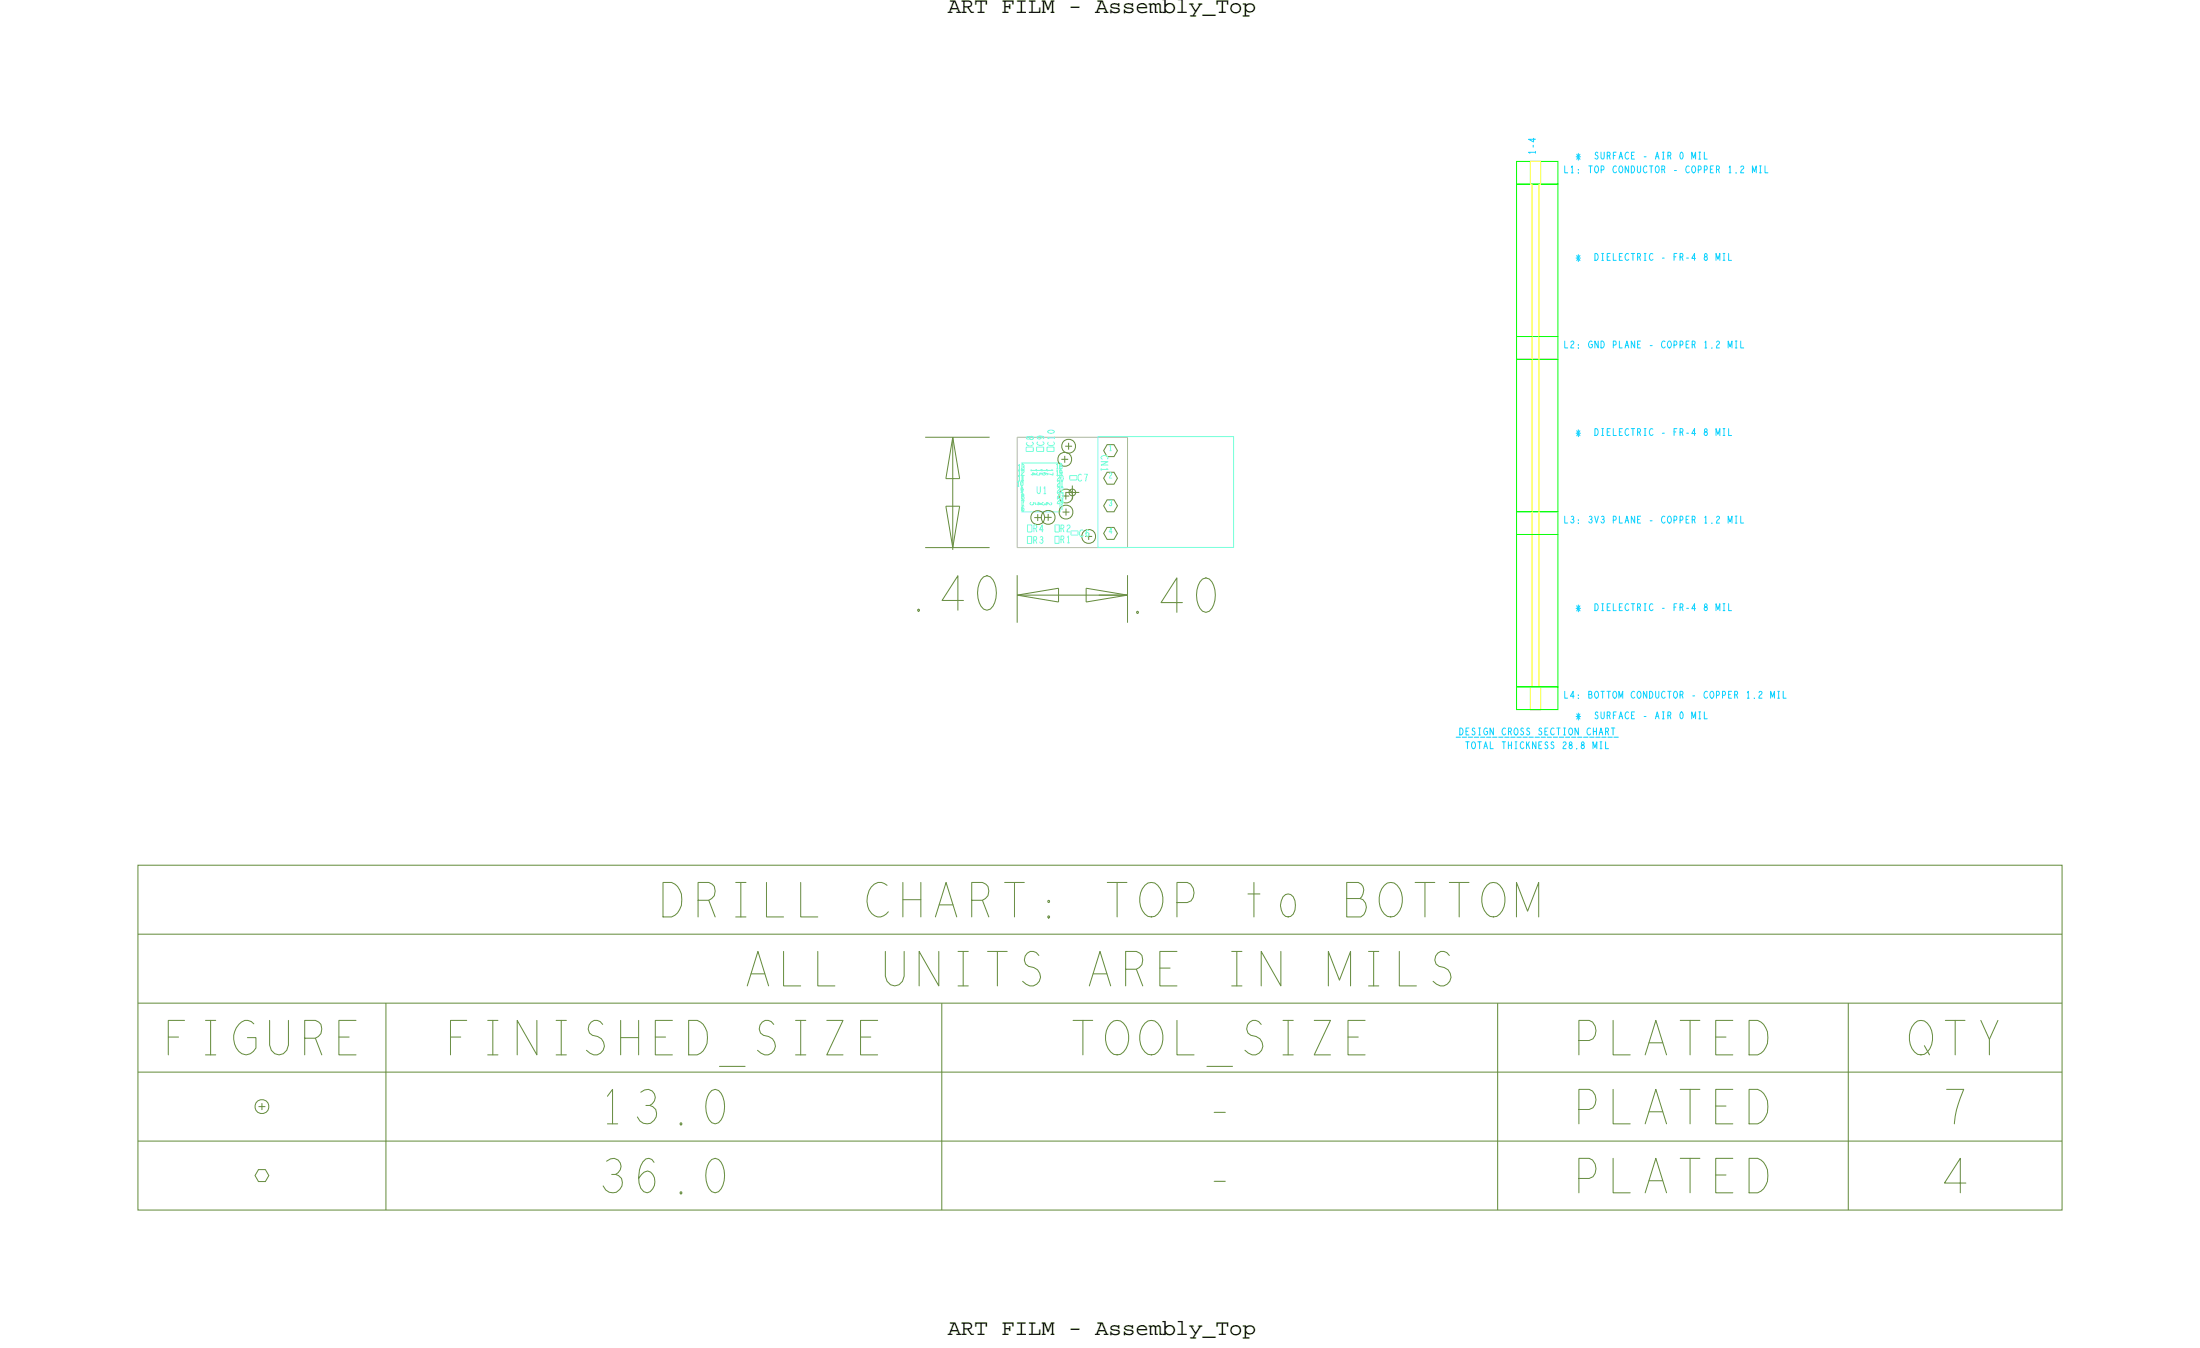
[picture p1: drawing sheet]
<svg xmlns="http://www.w3.org/2000/svg" width="203mm" height="124mm" viewBox="0 0 203 124" stroke-linecap="round" stroke-linejoin="round" font-family="sans-serif">
<!-- layer: Board Outline -->
<g fill="none" stroke="#638b3a" stroke-width=".09">
<path d="M85.2 40.3h5.9zM85.2 50.4h5.9zM87.1 44.1h1.3zM87.1 46.6h1.3zM87.1 46.6l.6 3.8zM87.7 40.3l-.6 3.8zM87.7 40.3l.7 3.8zM87.7 40.3v10.1zM87.7 50.4v.2zM88.4 46.6l-.7 3.8zM93.7 54.8l3.8 .6zM93.7 54.8l3.8-.6z"/>
<path d="M93.7 54.8h10.1zM93.7 53v4.3zM97.5 54.2v1.2zM100 54.2v1.2zM100 54.2l3.8 .6zM100 55.4l3.8-.6zM101.2 54.8h2.6zM103.8 53v4.3z"/>
</g>
<path d="M93.7 50.4h10.1zM93.7 40.3h10.1zM93.7 40.3v10.1zM103.8 40.3v10.1z" fill="none" stroke="#acacac" stroke-width=".09"/>
<!-- layer: Components -->
<g fill="none" stroke="#75ffd9" stroke-width=".09">
<path d="M94.1 42.6h3.5v4.5h-3.5zM94.5 41.2h.6zM94.5 41.6h.6zM94.5 41.2v.4zM94.6 49.4v.6zM94.6 49.4h.4zM94.6 50h.4zM94.6 48.3v.7zM94.6 48.3h.4zM94.6 49h.4zM95 49.4v.6zM95 48.3v.7z"/>
<path d="M95.1 41.2v.4zM95.4 41.2h.7zM95.4 41.6h.7zM95.4 41.2v.4zM96.1 41.2v.4zM96.4 41.2h.7zM96.4 41.6h.7zM96.4 41.2v.4zM97.1 41.2v.4zM97.1 50h.4zM97.1 49.4v.6zM97.1 49.4h.4z"/>
<path d="M97.1 49h.4zM97.1 48.3v.7zM97.1 48.3h.4zM97.5 48.3v.7zM98.5 44.2h.7zM98.5 43.8v.4zM98.5 43.8h.7zM98.6 48.9h.7zM98.6 49.3h.7zM98.6 48.9v.4zM99.2 43.8v.4zM99.3 48.9v.4z"/>
<path d="M101.1 40.2v10.2zM101.1 40.2h12.5zM101.1 50.4h12.5zM113.6 40.2v10.2z"/>
</g>
<!-- layer: Nets -->
<g fill="none" stroke="#638b3a" stroke-width=".09">
<path d="M95.2 47.7h.7zM95.5 47.3v.7zM96.2 47.6h.6zM96.5 47.3v.7zM97.7 42.3h.7zM97.8 45.7h.7zM97.8 47.1h.7zM98 42v.6zM98.1 41.1h.6zM98.1 45.4v.6zM98.2 46.8v.7zM98.4 40.8v.6z"/>
<path d="M99.9 49.4h.7zM100.2 49.1v.6zM101.9 40.9h.7l.3 .6-.3 .5h-.7l-.3-.5zM101.9 43.5h.7l.3 .5-.3 .6h-.7l-.3-.6zM101.9 46h.7l.3 .6-.3 .5h-.7l-.3-.5zM101.9 48.6h.7l.3 .5-.3 .6h-.7l-.3-.6z"/>
<circle cx="95.5" cy="47.7" r=".64"/>
<circle cx="96.5" cy="47.6" r=".64"/>
<circle cx="98" cy="42.3" r=".64"/>
<circle cx="98.1" cy="45.7" r=".64"/>
<circle cx="98.2" cy="47.2" r=".64"/>
<circle cx="98.4" cy="41.1" r=".64"/>
<circle cx="100.2" cy="49.4" r=".64"/>
</g>
<!-- layer: Text -->
<g fill="none" stroke="#638b3a" stroke-width=".09">
<path d="M84.5 56.1h.1l.1 .1-.1 .1zM88.7 55.3h-2l1.5-2.3v3.2M90.6 53.1a.71 .71 0 0 1 1 .6 2.28 2.28 0 0 1-.4 2.4 .71 .71 0 0 1-1-.6 2.28 2.28 0 0 1 .4-2.4zM104.7 56.3l.1 .1-.1 .1zM108.9 55.5h-2l1.5-2.3v3.2M110.7 53.3a.71 .71 0 0 1 1 .6 2.28 2.28 0 0 1-.3 2.4 .71 .71 0 0 1-1.1-.6 2.28 2.28 0 0 1 .4-2.4zM17 93.9h-1.5v3.2M18.9 93.9h1M19.4 93.9v3.2M23.4 94.3a.85 .85 0 0 0-1.4 0 1.81 1.81 0 0 0 .3 2.7 .98 .98 0 0 0 1.3-.5v-1h-.8M24.8 93.9v2.3a.87 .87 0 0 0 .9 .9 .87 .87 0 0 0 .9-.9v-2.3M28.1 95.6h.9a.86 .86 0 0 0 .6-.8 .86 .86 0 0 0-.6-.9h-.9v3.2"/>
<path d="M32.8 93.9h-1.6v3.2h1.6M43 93.9h-1.5v3.2M44.9 93.9h.9M45.4 93.9v3.2M49.4 93.9v3.2l-1.8-3.2v3.2M51.2 93.9h.9M51.7 93.9v3.2M55.5 94.3a.72 .72 0 0 0-1.2-.1 .72 .72 0 0 0 .3 1.1 .93 .93 0 0 1 1 .7 .93 .93 0 0 1-.6 1.1h-.3l-.7-.4M57.1 93.9v3.2M58.8 93.9v3.2M61 81.2h.8a1.81 1.81 0 0 1 0 3.2h-.8zM61.9 93.9h-1.6v3.2h1.6"/>
<path d="M63.4 93.9h.8a1.81 1.81 0 0 1 0 3.2h-.8zM64.3 82.9h1a.86 .86 0 0 0 .5-.8 .86 .86 0 0 0-.5-.9h-1v3.2M65.3 82.9l.5 1.5M67.7 81.2h1M67.7 84.4h1M68.2 81.2v3.2M68.8 90.8l1-3.2 1 3.2M69.2 89.7h1.2M70.6 81.2v3.2h1.5M71.2 94.3a.72 .72 0 0 0-1.1-.1 .72 .72 0 0 0 .2 1.1 .93 .93 0 0 1 1 .7 .93 .93 0 0 1-.6 1.1h-.3l-.7-.4M72.1 87.6v3.2h1.6M73.3 93.9h.9"/>
<path d="M73.7 81.2v3.2h1.6M73.7 93.9v3.2M75.3 87.6v3.2h1.6M76.1 93.9h1.5l-1.5 3.2h1.5M80.8 93.9h-1.6v3.2h1.6M81.5 87.6v2.3a.87 .87 0 0 0 .9 .9 .87 .87 0 0 0 .9-.9v-2.3M81.7 81.5a1 1 0 0 0-1.7 .5 1.72 1.72 0 0 0 .8 2.4 1.1 1.1 0 0 0 1-.5M83.1 81.2v3.2M84.8 81.2v3.2M86.1 84.4l1-3.2 1 3.2M86.4 87.6v3.2l-1.8-3.2v3.2M88.2 90.8h1"/>
<path d="M88.2 87.6h1M88.7 87.6v3.2M89.5 82.9h1a.86 .86 0 0 0 .5-.8 .86 .86 0 0 0-.5-.9h-1v3.2M90.9 87.6h1.8M91.8 87.6v3.2M92.5 81.2h1.8M93.4 81.2v3.2M95.7 88a.72 .72 0 0 0-1.2-.2 .72 .72 0 0 0 .2 1.2 .93 .93 0 0 1 1 .7 .93 .93 0 0 1-.6 1.1h-.3l-.6-.5M98.8 93.9h1.8M99.7 93.9v3.2M100.3 90.8l1-3.2 1 3.2M102 81.2h1.8"/>
<path d="M102.3 94.2a.84 .84 0 0 1 1.4 .3 2 2 0 0 1-.5 2.6 1.18 1.18 0 0 1-1.4-1.4 1.94 1.94 0 0 1 .5-1.5zM102.9 81.2v3.2M103.6 89.2h1a.86 .86 0 0 0 .6-.8 .86 .86 0 0 0-.6-.8h-1v3.2M105.4 94.2a.84 .84 0 0 1 1.4 .3 2 2 0 0 1-.5 2.6 1.18 1.18 0 0 1-1.4-1.4 1.94 1.94 0 0 1 .5-1.5zM105.4 81.5a.84 .84 0 0 1 1.4 .3 2 2 0 0 1-.5 2.6 1.18 1.18 0 0 1-1.4-1.4 1.94 1.94 0 0 1 .5-1.5zM108.4 93.9v3.2h1.5M108.4 87.6h-1.6v3.2h1.6M108.4 83.1h.9a1 1 0 0 0 .6-.9 1 1 0 0 0-.6-1h-.9v3.2M111.1 98.2h2.4M113.4 90.8h1M113.4 87.6h1M113.9 87.6v3.2"/>
<path d="M115.5 81.2v3.2M116.1 94.3a.72 .72 0 0 0-1.1-.1 .72 .72 0 0 0 .2 1.1 .93 .93 0 0 1 1 .7 .93 .93 0 0 1-.6 1.1h-.3l-.7-.4M117.9 87.6v3.2l-1.8-3.2v3.2M118.1 93.9h1M118.1 97.1h1M118.6 93.9v3.2M121 93.9h1.5l-1.5 3.2h1.5M122.3 90.8v-3.2l1 2.6 1.1-2.6v3.2M124 82.7h1.2a.93 .93 0 0 1 .6 .8 .93 .93 0 0 1-.5 .9h-1.3v-3.2h1.1a.85 .85 0 0 1 .1 1.5M124.1 95.5h1M125.7 93.9h-1.6v3.2h1.6M126 90.8h1"/>
<path d="M126 87.6h1M126.5 87.6v3.2M127.5 81.5a.84 .84 0 0 1 1.4 .3 2 2 0 0 1-.5 2.6 1.18 1.18 0 0 1-1.4-1.4 1.94 1.94 0 0 1 .5-1.5zM128.8 87.6v3.2h1.6M130.3 81.2h1.8M131.2 81.2v3.2M133.4 88a.72 .72 0 0 0-1.1-.2 .72 .72 0 0 0 .2 1.2 .93 .93 0 0 1 1 .7 .93 .93 0 0 1-.6 1.1h-.3l-.6-.5M133.4 81.2h1.9M134.4 81.2v3.2M136.9 81.5a.84 .84 0 0 1 1.4 .3 2 2 0 0 1-.5 2.6 1.18 1.18 0 0 1-1.4-1.4 1.94 1.94 0 0 1 .5-1.5zM139.6 84.4v-3.2l1.1 2.7 1-2.7v3.2M145.4 95.8h.9a1 1 0 0 0 .7-.9 1 1 0 0 0-.7-1h-.9v3.2"/>
<path d="M148.5 93.9v3.2h1.6M151.5 97.1l1-3.2 .9 3.2M151.8 96h1.3M154.7 93.9h1.8M155.6 93.9v3.2M158 95.5h.9M159.6 93.9h-1.6v3.2h1.6M161 93.9h.8a1.81 1.81 0 0 1 0 3.2h-.8zM176.3 94.2a.84 .84 0 0 1 1.4 .3 2 2 0 0 1-.5 2.6 1.18 1.18 0 0 1-1.4-1.4 1.94 1.94 0 0 1 .5-1.5zM177.2 96.3l.5 .8M179.1 93.9h1.8M180 93.9v3.2"/>
<path d="M182.4 93.9l.8 1.8v1.4M184 93.9l-.8 1.8M55.8 106.9a.76 .76 0 0 1 1.3 .1 .76 .76 0 0 1-.4 1.1M55.9 100.9l.5-.6v3.2M56.3 108.1a.86 .86 0 0 1 1 1 .86 .86 0 0 1-1.2 .7l-.3-.2-.3-.4M59 100.6a.76 .76 0 0 1 1.2 0 .76 .76 0 0 1-.4 1.2M60.2 107l-.2-.2-.3-.2a1.14 1.14 0 0 0-.8 1.1 2.02 2.02 0 0 0 .4 2 .69 .69 0 0 0 1-.6 1.04 1.04 0 0 0-.7-1.3l-.3 .1-.5 .6M62.6 109.8l.1-.1 .1 .2h-.1zM65.5 100.4a.71 .71 0 0 1 1.1 .6 2.28 2.28 0 0 1-.4 2.4 .71 .71 0 0 1-1.1-.6 2.28 2.28 0 0 1 .4-2.4zM65.5 106.8a.71 .71 0 0 1 1.1 .5 2.28 2.28 0 0 1-.4 2.4 .71 .71 0 0 1-1.1-.6 2.28 2.28 0 0 1 .4-2.3zM145.4 102.1h.9a1 1 0 0 0 .7-.9 1 1 0 0 0-.7-.9h-.9v3.2M145.4 108.5h.9a1 1 0 0 0 .7-.9 1 1 0 0 0-.7-1h-.9v3.2"/>
<path d="M148.5 100.3v3.2h1.6M148.5 106.6v3.2h1.6M151.5 103.5l1-3.2 .9 3.2M151.5 109.8l1-3.2 .9 3.2M151.8 102.4h1.3M151.8 108.7h1.3M154.7 100.3h1.8M154.7 106.6h1.8M155.6 100.3v3.2M155.6 106.6v3.2M158 101.8h.9M158 108.2h.9"/>
<path d="M159.6 100.3h-1.6v3.2h1.6M159.6 106.6h-1.6v3.2h1.6M161 100.3h.8a1.81 1.81 0 0 1 0 3.2h-.8zM161 106.6h.8a1.81 1.81 0 0 1 0 3.2h-.8zM179.2 100.3h1.6l-.3 .8a7.9 7.9 0 0 0-.6 2.4M181 108.9h-2l1.5-2.3v3.2"/>
</g>
<g fill="none" stroke="#0ed2ff" stroke-width=".09">
<path d="M141.2 12.7v.4l-.5-.3h.7M141.4 14h-.7l.2 .1M144.1 15.3v.6h.2M144.7 15.4l.1-.1v.6M145.3 14.1v.7M146.3 15.3h.3M146.4 15.3v.6M146.9 15.3a.29 .29 0 0 1 .3 .2 .29 .29 0 0 1-.1 .4 .29 .29 0 0 1-.3-.2 .29 .29 0 0 1 .1-.4zM147.1 14.1l-.2-.1v.2a.2 .2 0 0 1 .2 .2 .2 .2 0 0 1-.1 .2h-.1M147.4 14v.5l.2 .1 .1-.1v-.5M147.4 15.6h.3l-.1-.3h-.2v.6M148 14.3h.2v-.3h-.2v.6"/>
<path d="M148.2 14.3l.1 .3M148.6 14.3h.1M148.8 14h-.2v.6M148.8 15.3a.3 .3 0 0 0-.3 .2 .3 .3 0 0 0 .2 .4l.1-.1M149.1 14.6l.1-.6 .2 .6M149.1 14.4h.2M149.1 15.3a.29 .29 0 0 1 .4 .2 .29 .29 0 0 1-.2 .4 .29 .29 0 0 1-.3-.2 .29 .29 0 0 1 .1-.4zM149.9 14.1a.3 .3 0 0 0-.3 .2 .3 .3 0 0 0 .2 .3h.2M150 15.3v.6l-.4-.6v.6M150.2 15.3a.32 .32 0 0 1 .3 .3 .32 .32 0 0 1-.3 .3zM150.2 14.3h.2M150.5 14h-.3v.6h.3"/>
<path d="M150.8 15.3v.4l.1 .2 .2-.2v-.4M151.6 15.3a.3 .3 0 0 0-.3 .2 .3 .3 0 0 0 .2 .4l.1-.1M151.9 15.3h.3M152 15.3v.6M152.4 14.6l.2-.6 .2 .6M152.5 15.3a.29 .29 0 0 1 .3 .2 .29 .29 0 0 1-.1 .4 .29 .29 0 0 1-.3-.2 .29 .29 0 0 1 .1-.4zM153 15.6l.3-.1-.1-.2h-.2v.6M153.1 14h.1M153.1 14v.6M153.2 15.6l.1 .3M153.6 14.3h.2v-.3h-.2v.6M154.8 14a.32 .32 0 0 1 .2 .3 .32 .32 0 0 1-.2 .3 .51 .51 0 0 1 0-.6z"/>
<path d="M155.5 15.3a.3 .3 0 0 0-.3 .2 .3 .3 0 0 0 .2 .4l.2-.1M155.8 14.6v-.6l.1 .5 .2-.5v.6M155.8 15.3a.29 .29 0 0 1 .4 .2 .29 .29 0 0 1-.2 .4 .29 .29 0 0 1-.3-.2 .29 .29 0 0 1 .1-.4zM156.4 15.6h.2l-.1-.3h-.1v.6M156.4 14.6h.2M156.4 14h.2M156.5 14v.6M156.9 15.6h.3l-.1-.3h-.2v.6M156.9 14v.6h.3M157.5 15.6h.1M157.8 15.3h-.3v.6h.3M158 15.6l.3-.1v-.2h-.3v.6"/>
<path d="M158.2 15.6l.1 .3M159.2 15.4l.1-.1v.6M160.3 15.4a.14 .14 0 0 1 .2-.1 .14 .14 0 0 1 0 .2l-.2 .2v.2h.3M161.4 15.9v-.6l.1 .5 .2-.5v.6M162 15.9h.2M162 15.3h.2M162.1 15.3v.6M162.5 15.3v.6h.3M144.1 31.4v.6h.2M144.6 31.5a.16 .16 0 0 1 .3-.1 .15 .15 0 0 1 0 .3l-.2 .1-.1 .2h.3M145.3 23.4v.7M145.3 39.6v.6"/>
<path d="M146.6 31.5a.28 .28 0 0 0-.3 .1 .28 .28 0 0 0 0 .4h.2l.1-.1v-.2h-.1M146.9 23.3a.32 .32 0 0 1 .3 .4 .32 .32 0 0 1-.3 .3zM146.9 39.5a.32 .32 0 0 1 .3 .3 .32 .32 0 0 1-.3 .3zM147.2 31.4v.6l-.4-.6v.6M147.4 31.4a.32 .32 0 0 1 .3 .3 .32 .32 0 0 1-.3 .3zM147.5 24h.1M147.5 23.3h.1M147.5 39.5h.1M147.6 23.3v.7M147.6 39.5v.6M148 23.6h.1M148 39.8h.1"/>
<path d="M148.3 23.3h-.3v.7h.3M148.3 39.5h-.3v.6h.3M148.5 23.3v.7h.3M148.5 31.8l.3-.1-.1-.3h-.2v.6M148.5 39.5v.6h.3M149.1 31.4v.6h.3M149.1 23.6h.2M149.1 39.8h.2M149.4 23.3h-.3v.7h.3M149.4 39.5h-.3v.6h.3M149.6 32l.2-.6 .2 .6M149.7 31.8h.2"/>
<path d="M149.9 23.4a.3 .3 0 0 0-.3 .2 .3 .3 0 0 0 .2 .4l.2-.1M149.9 39.5a.3 .3 0 0 0-.3 .2 .3 .3 0 0 0 .2 .4l.2-.1M150.2 23.3h.3M150.2 39.5h.3M150.4 23.3v.7M150.4 39.5v.6M150.5 31.4v.6l-.3-.6v.6M150.8 23.7l.2-.1v-.2l-.2-.1v.7M150.8 39.8l.2-.1v-.2h-.2v.6M150.8 31.7h.1M150.9 23.7l.1 .3M150.9 39.8l.1 .3"/>
<path d="M151 31.4h-.2v.6h.2M151.4 24h.2M151.4 23.3h.2M151.4 39.5h.2M151.5 23.3v.7M151.5 39.5v.6M152.2 23.4a.3 .3 0 0 0-.4 .2 .3 .3 0 0 0 .2 .4l.2-.1M152.2 39.5a.3 .3 0 0 0-.4 .2 .3 .3 0 0 0 .2 .4l.2-.1M153.3 31.5a.3 .3 0 0 0-.4 .2 .3 .3 0 0 0 .2 .3l.2-.1M153.6 31.5a.29 .29 0 0 1 .3 .1 .29 .29 0 0 1-.1 .4 .29 .29 0 0 1-.3-.2 .29 .29 0 0 1 .1-.3zM154.1 31.8l.3-.1-.1-.3h-.2v.6M154.4 23.3h-.3v.7"/>
<path d="M154.4 39.5h-.3v.6M154.7 23.7l.2-.1v-.2l-.2-.1v.7M154.7 31.8l.2-.1v-.3h-.2v.6M154.7 39.8l.2-.1v-.2h-.2v.6M155.2 31.7h.2M155.5 31.4h-.3v.6h.3M155.8 31.7l.3-.1-.1-.2h-.2v.6M156 31.7l.1 .3M156.1 23.8h-.3l.2-.5v.7M156.1 39.9h-.3l.2-.4v.6M157 31.5l.1-.1v.6M157 23.4v.2a.24 .24 0 0 1 .2 .3 .18 .18 0 0 1-.3-.1 .18 .18 0 0 1 .2-.2l.1-.2z"/>
<path d="M157 39.5v.2a.24 .24 0 0 1 .2 .4 .18 .18 0 0 1-.3-.2 .18 .18 0 0 1 .2-.2l.1-.2zM158 24v-.7l.2 .6 .2-.6v.7M158 31.5a.16 .16 0 0 1 .3-.1 .15 .15 0 0 1 0 .3l-.2 .1-.1 .2h.3M158.7 24h.1M158.7 23.3h.1M158.7 39.5h.1M158.7 23.3v.7M158.7 39.5v.6M159.1 32v-.6l.2 .5 .2-.5v.6M159.2 23.3v.7h.2M159.2 39.5v.6h.2M159.8 32h.1"/>
<path d="M159.8 31.4h.1M159.9 31.4v.6M160.3 31.4v.6h.2M144.1 47.5v.7h.2M144.7 47.6a.14 .14 0 0 1 .2 0 .14 .14 0 0 1-.1 .2M145.3 55.7v.6M146.3 47.6a.15 .15 0 0 1 .3 0 .14 .14 0 0 1-.1 .2M146.8 47.5l.2 .7 .2-.7M146.9 55.6a.32 .32 0 0 1 .3 .3 .32 .32 0 0 1-.3 .3zM147.5 47.6a.14 .14 0 0 1 .2 0 .14 .14 0 0 1-.1 .2M147.5 40.1h.1M147.5 56.2h.1"/>
<path d="M147.5 55.6h.1M147.6 55.6v.6M148 55.9h.1M148.3 55.6h-.3v.6h.3M148.5 47.9l.3-.1-.1-.3h-.2v.7M148.5 55.6v.6h.3M149.1 47.5v.7h.3M149.1 55.9h.2M149.4 55.6h-.3v.6h.3M149.6 48.2l.2-.7 .2 .7M149.7 47.9h.2M149.9 55.6a.3 .3 0 0 0-.3 .3 .3 .3 0 0 0 .2 .3l.2-.1"/>
<path d="M150.2 55.6h.3M150.4 55.6v.6M150.5 47.5v.7l-.3-.7v.7M150.8 55.9l.2-.1v-.2h-.2v.6M150.8 47.8h.1M150.9 55.9l.1 .3M151 47.5h-.2v.7h.2M151.4 40.1h.2M151.4 56.2h.2M151.4 55.6h.2M151.5 55.6v.6M152.2 55.6a.3 .3 0 0 0-.4 .3 .3 .3 0 0 0 .2 .3l.2-.1"/>
<path d="M153.3 47.6a.3 .3 0 0 0-.4 .2 .3 .3 0 0 0 .2 .4l.2-.1M153.6 47.6a.29 .29 0 0 1 .3 .2 .29 .29 0 0 1-.1 .3 .29 .29 0 0 1-.3-.2 .29 .29 0 0 1 .1-.3zM154.1 47.9l.3-.1-.1-.3h-.2v.7M154.4 55.6h-.3v.6M154.7 47.9l.2-.1v-.3h-.2v.7M154.7 55.9l.2-.1v-.2h-.2v.6M155.2 47.8h.2M155.5 47.5h-.3v.7h.3M155.8 47.9l.3-.1-.1-.2-.2-.1v.7M156 47.9l.1 .3M156.1 56h-.3l.2-.4v.6M157 47.7l.1-.2v.7"/>
<path d="M157 55.6v.2a.24 .24 0 0 1 .2 .4 .18 .18 0 0 1-.3-.2 .18 .18 0 0 1 .2-.1l.1-.2zM158 40.1v-.6l.2 .5 .2-.5v.6M158 56.2v-.6l.2 .5 .2-.5v.6M158 47.6a.16 .16 0 0 1 .3-.1 .15 .15 0 0 1 0 .3l-.2 .2-.1 .2h.3M158.7 40.1h.1M158.7 56.2h.1M158.7 55.6h.1M158.7 55.6v.6M159.1 48.2v-.7l.2 .6 .2-.6v.7M159.2 55.6v.6h.2M159.8 48.2h.1M159.8 47.5h.1"/>
<path d="M159.9 47.5v.7M160.3 47.5v.7h.2M134.4 67a.32 .32 0 0 1 .3 .3 .32 .32 0 0 1-.3 .4zM135 68.3h.3M135 67.3h.1M135.1 68.3v.6M135.3 67h-.3v.7h.3M135.6 68.3a.29 .29 0 0 1 .3 .2 .29 .29 0 0 1-.1 .4 .29 .29 0 0 1-.3-.2 .29 .29 0 0 1 .1-.4zM135.8 67.1h-.2v.2a.2 .2 0 0 1 .2 .1 .2 .2 0 0 1-.2 .3l-.1-.1M136.1 68.3h.3M136.2 67h.1M136.2 67v.7"/>
<path d="M136.2 68.3v.6M136.6 68.9l.2-.6 .2 .6M136.7 68.7h.2M136.9 67.1a.28 .28 0 0 0-.3 .1 .28 .28 0 0 0 .1 .4l.1 .1 .2-.2v-.2h-.2M137.2 68.3v.6h.3M137.5 67v.7l-.3-.7v.7M138.3 68.3h.3M138.5 68.3v.6M138.6 67.1a.3 .3 0 0 0-.3 .2 .3 .3 0 0 0 .2 .4l.1-.1M138.9 68.6h.3M138.9 68.3v.6M138.9 67.4l.2-.1v-.2l-.2-.1v.7"/>
<path d="M139.1 67.4l.1 .3M139.2 68.3v.6M139.5 67.1a.29 .29 0 0 1 .3 .2 .29 .29 0 0 1-.1 .3 .29 .29 0 0 1-.3-.2 .29 .29 0 0 1 .1-.3zM139.5 68.9h.2M139.5 68.3h.2M139.6 68.3v.6M140.3 67.1h-.2l-.1 .2a.2 .2 0 0 1 .3 .1 .2 .2 0 0 1-.2 .3l-.1-.1M140.3 68.3a.3 .3 0 0 0-.4 .3 .3 .3 0 0 0 .2 .3l.2-.1M140.6 68.3v.6M140.7 68.5l.2 .4M140.8 68.3l-.2 .4M140.8 67.1h-.2v.2a.2 .2 0 0 1 .2 .1 .2 .2 0 0 1-.1 .3l-.1-.1"/>
<path d="M141.4 68.3v.6l-.3-.6v.6M141.7 68.6h.1M141.9 67.1h-.1l-.1 .2a.2 .2 0 0 1 .2 .1 .2 .2 0 0 1-.1 .3l-.1-.1M142 68.3h-.3v.6h.3M142.2 67.3h.2M142.5 68.4l-.2-.1v.2a.2 .2 0 0 1 .2 .2 .2 .2 0 0 1-.1 .2l-.2-.1M142.5 67h-.3v.7h.3M143.1 68.4l-.2-.1-.1 .2a.2 .2 0 0 1 .3 .2 .2 .2 0 0 1-.2 .2l-.1-.1M143.1 67.1a.3 .3 0 0 0-.4 .2 .3 .3 0 0 0 .2 .4l.2-.1M143.3 67h.4M143.5 67v.7M143.9 68.4a.14 .14 0 0 1 .2-.1 .16 .16 0 0 1 .1 .3l-.2 .1-.1 .2h.3"/>
<path d="M144 67h.1M144.1 67v.7M144.1 63.6v.7h.2M144.5 67.1a.29 .29 0 0 1 .3 .2 .29 .29 0 0 1-.1 .3 .29 .29 0 0 1-.3-.2 .29 .29 0 0 1 .1-.3zM144.6 68.3l-.1 .2a.24 .24 0 0 1 .2 .4 .18 .18 0 0 1-.3-.1 .18 .18 0 0 1 .3-.2v-.2zM144.9 64.1h-.3l.2-.5v.7M145.2 69h.1M145.3 65.7v.6M145.3 67v.7l-.3-.7v.7M145.7 68.3l-.1 .2a.24 .24 0 0 1 .2 .4 .18 .18 0 0 1-.2-.1 .18 .18 0 0 1 .2-.2v-.2zM146.3 63.9l.2 .1 .1 .1-.1 .2h-.2v-.7l.2 .1v.2M146.4 67.1a.3 .3 0 0 0-.3 .2 .3 .3 0 0 0 .2 .4l.2-.1"/>
<path d="M146.7 68.9v-.6l.2 .5 .1-.5v.6M146.7 67v.7M146.9 63.7a.29 .29 0 0 1 .3 .2 .29 .29 0 0 1-.1 .3 .29 .29 0 0 1-.3-.1 .29 .29 0 0 1 .1-.4zM147 67v.7M147.1 65.6h-.2v.2a.2 .2 0 0 1 .2 .1 .2 .2 0 0 1-.1 .3l-.1-.1M147.2 67.7l.2-.7 .2 .7M147.3 68.9h.2M147.3 68.3h.2M147.4 63.6h.3M147.4 68.3v.6M147.4 65.5v.5l.2 .2 .1-.2v-.5M147.6 63.6v.7"/>
<path d="M147.8 68.3v.6h.3M147.8 67.4l.3-.1v-.2l-.3-.1v.7M148 63.6h.3M148 65.9l.2-.1v-.2l-.2-.1v.7M148.1 63.6v.7M148.2 65.9l.1 .3M148.4 67h.3M148.5 67v.7M148.6 65.9h.1M148.6 63.7a.29 .29 0 0 1 .3 .2 .29 .29 0 0 1-.1 .3 .29 .29 0 0 1-.3-.1 .29 .29 0 0 1 .1-.4zM148.8 65.5h-.2v.7M149.1 64.3v-.7l.1 .6 .2-.6v.7"/>
<path d="M149.1 66.2l.1-.7 .2 .7M149.1 66h.2M149.9 65.6a.3 .3 0 0 0-.3 .2 .3 .3 0 0 0 .2 .4l.2-.1M150.2 65.9h.2M150.5 65.5h-.3v.7h.3M150.5 63.7a.3 .3 0 0 0-.3 .2 .3 .3 0 0 0 .2 .4l.1-.1M150.8 63.7a.29 .29 0 0 1 .3 .2 .29 .29 0 0 1-.1 .3 .29 .29 0 0 1-.3-.1 .29 .29 0 0 1 .1-.4zM151.6 63.6v.7l-.3-.7v.7M151.9 63.6a.32 .32 0 0 1 .3 .4 .32 .32 0 0 1-.3 .3zM152.4 66.2l.2-.7 .2 .7M152.4 63.6v.5l.2 .2 .1-.2v-.5M153.1 65.5h.1"/>
<path d="M153.1 65.5v.7M153.3 63.7a.3 .3 0 0 0-.4 .2 .3 .3 0 0 0 .2 .4l.2-.1M153.6 63.6h.3M153.6 65.9l.2-.1v-.2l-.2-.1v.7M153.7 63.6v.7M154.2 63.7a.29 .29 0 0 1 .3 .2 .29 .29 0 0 1-.1 .3 .29 .29 0 0 1-.4-.1 .29 .29 0 0 1 .2-.4zM154.7 64l.2-.1v-.2l-.2-.1v.7M154.8 65.6a.32 .32 0 0 1 .2 .3 .32 .32 0 0 1-.2 .3 .51 .51 0 0 1 0-.6zM154.9 64l.1 .3M155.8 66.2v-.7l.1 .6 .2-.6v.7M156.4 66.2h.2M156.4 65.5h.2"/>
<path d="M156.5 65.5v.7M156.9 65.5v.7h.3M157.2 63.7a.3 .3 0 0 0-.3 .2 .3 .3 0 0 0 .2 .4l.1-.1M157.5 63.7a.29 .29 0 0 1 .3 .2 .29 .29 0 0 1-.1 .3 .29 .29 0 0 1-.3-.1 .29 .29 0 0 1 .1-.4zM158 64l.3-.1-.1-.3h-.2v.7M158.6 64l.3-.1-.1-.3h-.2v.7M159.2 64h.1M159.4 63.6h-.2v.7h.2M159.7 64l.3-.1-.1-.2-.2-.1v.7M159.9 64l.1 .3M160.9 63.8l.1-.2v.7M162 63.8a.14 .14 0 0 1 .2-.1 .14 .14 0 0 1 0 .2l-.2 .2-.1 .2h.3"/>
<path d="M163 64.3v-.7l.2 .6 .2-.6v.7M163.7 64.3h.1M163.7 63.6h.1M163.8 63.6v.7M164.2 63.6v.7h.3"/>
</g>
<g fill="none" stroke="#75ffd9" stroke-width=".09">
<path d="M96.5 39.7a.36 .36 0 0 1 .6 .1 .36 .36 0 0 1-.6-.1zM93.7 44.4l.1-.1v.5M93.7 44.8h.1M93.8 43.9l.1-.1v.5M93.8 43.4l.1-.1v.5M93.8 42.9l.1-.1v.5M93.8 43.8h.1M94 44.3a.26 .26 0 0 1 .2 .2 .26 .26 0 0 1-.2 .3v-.3zM94.1 46.1h.2l-.1 .5M94.1 43.4a.11 .11 0 0 1 .2-.1 .11 .11 0 0 1 0 .2l-.2 .3h.2M94.1 42.8a.11 .11 0 0 1 .2 0 .11 .11 0 0 1-.1 .2M94.1 43.9l.1-.1v.5"/>
<path d="M94.1 45.5a.18 .18 0 0 0 0 .2 .18 .18 0 0 0 .2 .1 .13 .13 0 0 1-.1 .2 .13 .13 0 0 1-.1-.1 .13 .13 0 0 1 0-.2 .12 .12 0 0 0 .2-.1 .12 .12 0 0 0-.2-.1zM94.2 45.1l-.1 .1a.13 .13 0 0 1-.1-.2 .13 .13 0 0 1 .2-.1 .29 .29 0 0 1-.2 .5v-.1M94.3 46.6h-.1a.26 .26 0 0 0-.1 .2 .26 .26 0 0 0 .1 .3 .14 .14 0 0 0 .1-.2 .14 .14 0 0 0-.2-.1v.1M94.5 40.3a.16 .16 0 0 0 .2 .1 .16 .16 0 0 0 .1-.2 .17 .17 0 0 1 .3 .1 .17 .17 0 0 1-.1 .2 .17 .17 0 0 1-.2-.2l-.1-.1zM94.9 46.3a.14 .14 0 0 0 .1 .2 .14 .14 0 0 0 .1-.2h.2v.2M94.9 43.7h.5l-.3-.2v.3M94.9 43.2v.2M95 40.7a.22 .22 0 0 1 .1 .3 .22 .22 0 0 1-.3 0l-.3-.1 .1-.2M95.2 49.7l.2-.1v-.2h-.2v.6M95.2 48.7l.2-.1v-.2l-.2-.1v.7M95.3 43.2l.1 .1h-.5M95.4 48.7l.1 .3"/>
<path d="M95.4 46.4h.5l-.3-.2v.3M95.4 43.2v.2M95.5 44.8v.5l.1 .2 .2-.2v-.5M95.5 43.5v.1a.14 .14 0 0 0 .1 .2 .14 .14 0 0 0 .1-.2h.2v.1M95.7 40.1l.2 .1a.17 .17 0 0 1-.2 .2 .17 .17 0 0 1-.2-.2 .35 .35 0 0 1 .6 .2h-.1M95.8 49.4a.14 .14 0 0 1 .2 .1 .14 .14 0 0 1-.1 .2M95.8 43.2l.1 .1h-.5M95.9 43.2v.2M96 40.7a.22 .22 0 0 1 .1 .3 .22 .22 0 0 1-.4 0l-.2-.1v-.2M96.1 48.8h-.4l.3-.5v.7M96.1 44.9l.1-.1v.7M96.1 45.5h.2"/>
<path d="M96.2 43.5v.1a.14 .14 0 0 1-.1 .1 .14 .14 0 0 1-.1-.1 .3 .3 0 0 1 .4 .1M96.3 43.2l.1 .1h-.5M96.4 43.2v.2M96.8 46.3a.11 .11 0 0 1 0 .1 .11 .11 0 0 1-.2 .1l-.3-.2v.2M96.8 43.2l.1 .1h-.5M96.9 43.5v.2l-.5-.1M97 40.7a.22 .22 0 0 1 0 .3 .22 .22 0 0 1-.3 0l-.2-.1v-.2M97.1 40.3h-.6l.1 .1M97.1 40.2v.2M97.3 42.8l.1-.1v.5M97.3 43.4l.1-.1v.5M97.3 43.2h.1"/>
<path d="M97.3 43.8h.1M97.4 43.9a.11 .11 0 0 1 .1-.1 .11 .11 0 0 1 0 .2l-.1 .3h.2M97.4 44.4a.11 .11 0 0 1 .1-.1 .11 .11 0 0 1 0 .2l-.1 .3h.2M97.4 45a.11 .11 0 0 1 .1-.1 .11 .11 0 0 1 0 .2l-.1 .3h.2M97.4 45.5a.11 .11 0 0 1 .1-.1 .11 .11 0 0 1 0 .2l-.1 .3h.2M97.4 46a.11 .11 0 0 1 .1-.1 .11 .11 0 0 1 0 .2l-.1 .3h.2M97.6 42.7a.18 .18 0 0 0 0 .2 .18 .18 0 0 0 .2 .1 .13 .13 0 0 1-.1 .2 .13 .13 0 0 1-.1-.1 .13 .13 0 0 1 0-.2 .12 .12 0 0 0 .2-.1 .12 .12 0 0 0-.2-.1zM97.7 48.7l.2-.1v-.2l-.2-.1v.7M97.7 49.7l.2-.1v-.2l-.2-.1v.7M97.7 45a.11 .11 0 0 1 .2-.1 .11 .11 0 0 1 0 .2l-.2 .3h.2M97.7 45.4a.11 .11 0 0 1 .2 0 .11 .11 0 0 1-.1 .2M97.7 44.4l.1-.1v.5"/>
<path d="M97.7 46.5l.1-.1v.5M97.7 44.8h.1M97.7 43.8a.26 .26 0 0 1 .2 .2 .26 .26 0 0 1-.2 .3v-.3zM97.8 45.6a.12 .12 0 0 1 .1 .2 .12 .12 0 0 1-.2 0M97.8 43.5l-.1 .1a.13 .13 0 0 1-.1-.2 .13 .13 0 0 1 .2-.1 .29 .29 0 0 1-.2 .5v-.1M97.9 48.7l.1 .3M97.9 46.2h-.2l.1-.3v.5M98.3 48.4a.14 .14 0 0 1 .2 0 .14 .14 0 0 1 0 .2l-.2 .2-.1 .2h.3M98.3 49.5l.1-.2v.7M99.6 43.7a.3 .3 0 0 0-.4 .2 .3 .3 0 0 0 .2 .4l.2-.1M99.7 48.8a.3 .3 0 0 0-.3 .3 .3 .3 0 0 0 .2 .3l.1-.1M99.8 43.7h.3l-.1 .6"/>
<path d="M100.2 48.9v-.1a.32 .32 0 0 0-.2 .3 .32 .32 0 0 0 .2 .3 .17 .17 0 0 0 .1-.2 .17 .17 0 0 0-.3-.1M101.4 42.5h.6l-.6 .3h.6M101.4 43.1v.2M101.9 43.1l.1 .1h-.6M102 42.3a.3 .3 0 0 0-.3-.4 .3 .3 0 0 0-.3 .2l.1 .2M102.2 43.6a.11 .11 0 0 1 .1-.1 .11 .11 0 0 1 0 .2l-.2 .3h.3M102.2 46.1a.11 .11 0 0 1 .2 0 .11 .11 0 0 1-.1 .2M102.2 41.1l.1-.1v.5M102.4 49h-.3l.2-.4v.5"/>
</g>
<!-- layer: Drawing Origin -->
<path d="M98.1 45.3h1.3M98.5 45.1l.2-.1 .3 .1v.2v.2l-.3 .1-.2-.1-.1-.2zM98.7 44.7v1.3" fill="none" stroke="#638b3a" stroke-width=".09"/>
<!-- layer: All Others -->
<g fill="none" stroke="#638b3a" stroke-width=".09">
<path d="M12.7 79.7h177.2v31.7h-177.2zM12.7 86h177.2zM12.7 98.7h177.2zM12.7 92.4h177.2zM35.5 92.4v19zM86.7 92.4v19zM137.9 92.4v19zM170.2 92.4v19zM12.7 105.1h177.2zM23.8 101.9h.6zM23.8 107.7h.6l.4 .5-.4 .6h-.6l-.3-.6zM24.1 101.6v.6z"/>
<circle cx="24.1" cy="101.9" r=".64"/>
</g>
<path d="M139.6 14.9h3.8v2.1h-3.8zM139.6 17h3.8v14h-3.8zM139.6 31h3.8v2.1h-3.8zM139.6 33.1h3.8v14h-3.8zM139.6 47.1h3.8v2.1h-3.8zM139.6 49.2h3.8v14h-3.8zM139.6 63.2h3.8v2.1h-3.8z" fill="none" stroke="#0f0" stroke-width=".09"/>
<path d="M140.9 14.9h1v2.1h-.2v46.2h.2v2.1h-1v-2.1h.2v-46.2h-.2z" fill="none" stroke="#ff0" stroke-width=".09"/>
<g font-size="3.2" fill="#638b3a">
<text x="79.8" y="84.4">CHART:</text>
<text x="114.6" y="84.4">to</text>
<text x="100.3" y="90.8">ARE</text>
<text x="15.1" y="97.1">FIGURE</text>
<text x="41" y="97.1">FINISHED_SIZE</text>
<text x="55.2" y="103.5">13.0</text>
<text x="111.1" y="103.5">-</text>
<text x="111.1" y="109.8">-</text>
</g>
<g font-size="2.1">
<text x="87.3" y="1.2">ART FILM - Assembly_Top</text>
<text x="87.3" y="122.9">ART FILM - Assembly_Top</text>
</g>
<g font-size=".6" fill="#0ed2ff">
<text x="141.4" y="14.2" transform="rotate(-90 141.4 14.2)">1-4</text>
<text x="144" y="15.9">L1:</text>
<text x="145.1" y="14.6">*</text>
<text x="151.3" y="14.6">-</text>
<text x="152.5" y="14.6">AIR</text>
<text x="154.2" y="15.9">-</text>
<text x="159.2" y="15.9">1.2</text>
<text x="145.1" y="24">*</text>
<text x="153" y="24">-</text>
<text x="154.2" y="24">FR-4</text>
<text x="144" y="32">L2:</text>
<text x="151.9" y="32">-</text>
<text x="157" y="32">1.2</text>
<text x="145.1" y="40.1">*</text>
<text x="153" y="40.1">-</text>
<text x="154.2" y="40.1">FR-4</text>
<text x="144" y="48.2">L3:</text>
<text x="146.3" y="48.2">3V3</text>
<text x="151.9" y="48.2">-</text>
<text x="157" y="48.2">1.2</text>
<text x="145.1" y="56.2">*</text>
<text x="153" y="56.2">-</text>
<text x="154.2" y="56.2">FR-4</text>
<text x="144" y="64.3">L4:</text>
<text x="155.9" y="64.3">-</text>
<text x="160.9" y="64.3">1.2</text>
<text x="134.1" y="67.7">___________________________</text>
<text x="145.1" y="66.2">*</text>
<text x="146.2" y="67.7">CHART</text>
<text x="151.3" y="66.2">-</text>
<text x="152.5" y="66.2">AIR</text>
</g>
<g font-size=".6" fill="#75ffd9">
<text x="95.1" y="50">R3</text>
<text x="97.6" y="50">R1</text>
</g>
<g font-size=".5" fill="#75ffd9">
<text x="102.1" y="41.5">1</text>
<text x="93.7" y="44.3">11</text>
<text x="93.7" y="43.3">13</text>
<text x="95.9" y="46.2" transform="rotate(90 95.9 46.2)">3</text>
<text x="96.3" y="46.2" transform="rotate(90 96.3 46.2)">2</text>
<text x="97.6" y="46.9">1</text>
<text x="102.1" y="46.6">3</text>
</g>
</svg>
